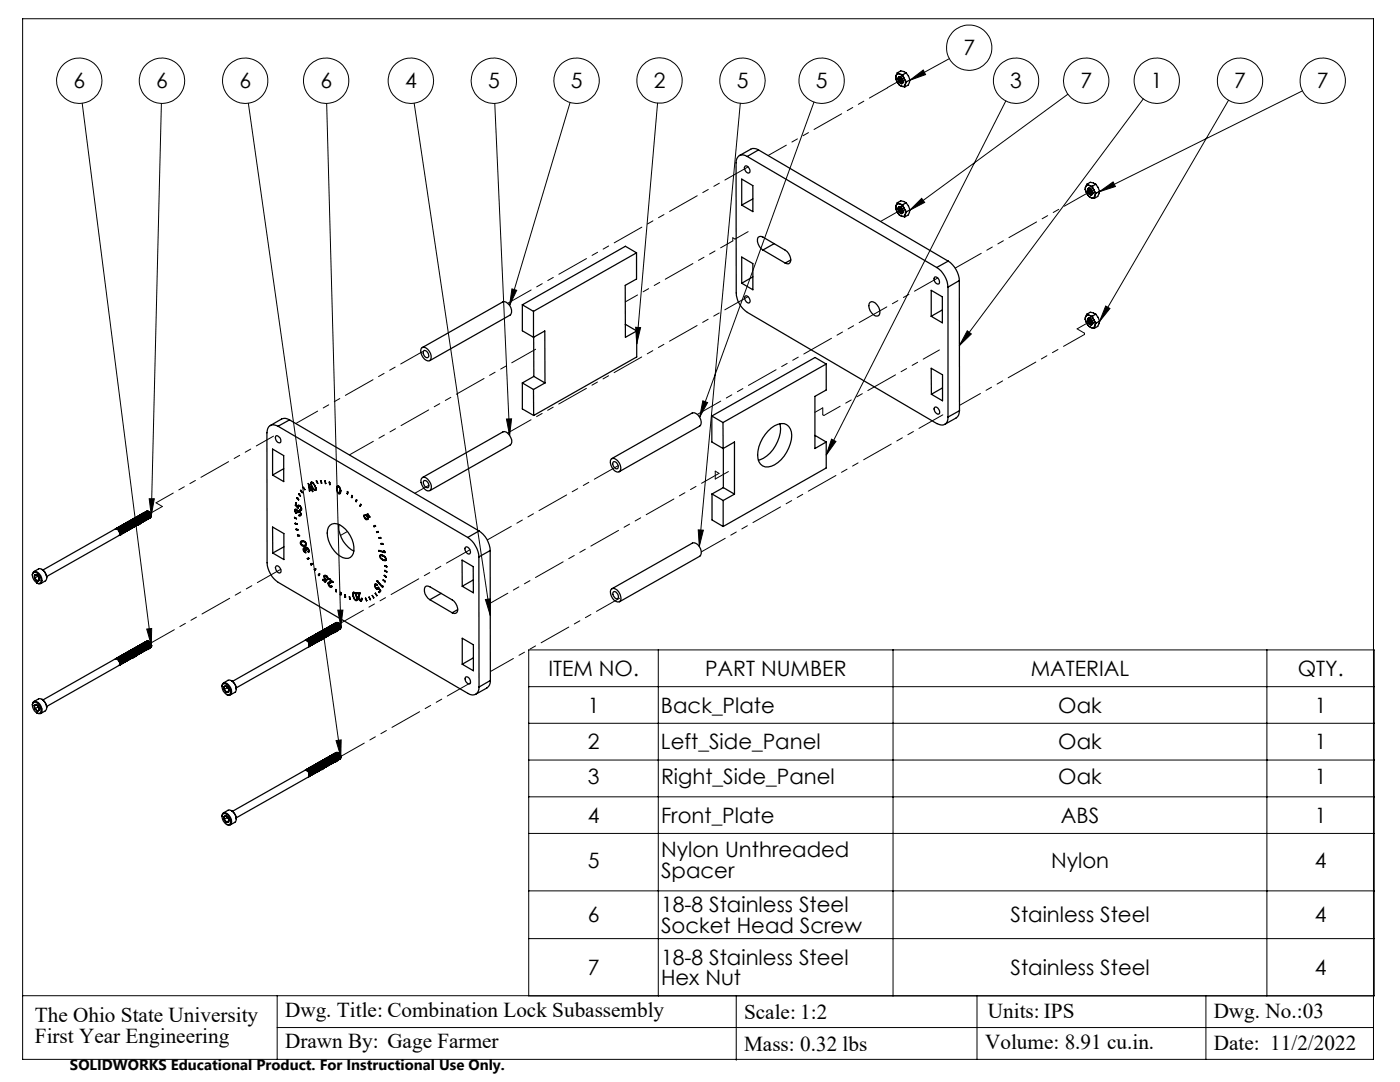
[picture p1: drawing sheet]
<svg xmlns="http://www.w3.org/2000/svg" width="279mm" height="216mm" viewBox="0 0 279 216" stroke-linecap="round" stroke-linejoin="round" font-family="sans-serif">
<g fill="none" stroke="#000" stroke-width=".25">
<path d="M178.8 15.1v.6l.2 .6M178.8 15.1a1.29 1.29 0 0 0 .2 1.2M179 16.3l.4 .6 .6 .3M179 16.3l.5 .7 .5 .2M179.1 14.5a1.35 1.35 0 0 1 1.7 0M179.1 14.5l-.3 .6M179.1 14.5l.4 .3M179.5 15.8l.2 .6 .3 .3M179.5 15.3a.9 .9 0 0 0 .5 1.4M179.5 15.7l.3 .7M179.5 15.8l.1 .3a.44 .44 0 0 0 .6 .3l.1-.2M179.5 14.8a.52 .52 0 0 0-.7 .3"/>
<path d="M179.5 14.8l.4 .2 .5 .7M179.5 14.8l.7 .1M179.6 16.5l-.2-.2a.61 .61 0 0 1 .1-1 .82 .82 0 0 1 .5 1.4M179.6 16.5l.4 .2M179.8 15.3a.68 .68 0 0 0 .5 1.1 .71 .71 0 0 1-.6-1h-.1l-.1 .4M179.8 15.4l-.2-.1a.62 .62 0 0 0-.4 .6 .62 .62 0 0 0 .4 .6M179.8 15.4l.1 .5 .4 .4-.5-.6v-.3M180 17.2l.6 .2M180.2 14.9l.2 .8M180.4 15.7l.5 .6M180.4 15.7l.3 .6v.6M180.7 16.9a.52 .52 0 0 1-.7 .3"/>
<path d="M180.7 16.9l-.1 .5M180.8 14.5l.8 1.4M180.8 14.5l-.6 .4M180.9 16.3l-.2 .6M181.6 15.9v.1a1.46 1.46 0 0 1-1 1.4M181.6 15.9l-.7 .4M148 35.7l2.2 1.3v5.2l-2.2-1.3zM148.7 33.1a.92 .92 0 0 1 .8 1.4 .92 .92 0 0 1-.8-1.4zM149.1 31.2a1.34 1.34 0 0 0-1.6-.2 1.34 1.34 0 0 0-.6 1.5v26a4.9 4.9 0 0 0 2.3 3.8l37.8 22.2a1.36 1.36 0 0 0 1.6 .2 1.36 1.36 0 0 0 .6-1.5M149.1 31.2l37.8 22.2M150.2 39.7l-2.2 1.2M151.4 29.9a1.57 1.57 0 0 0-1.6-.1l-2.2 1.2"/>
<path d="M151.4 29.9l-2.3 1.3M151.4 29.9l37.8 22.2M216.6 37.3v.4l.3 .9M216.6 37.3a1.29 1.29 0 0 0 .3 1.3M216.9 38.6l.5 .6 .4 .2M216.9 38.6l.4 .6 .5 .2M216.9 36.8a1.4 1.4 0 0 1 1.8 0M216.9 36.8l-.3 .5M216.9 36.8l.5 .2M217.3 37.5a.9 .9 0 0 0 .5 1.4M217.3 37.9l.3 .7M217.3 38.1v-.3l.3-.2a.78 .78 0 0 0 .4 1"/>
<path d="M217.3 38.1l.1 .4 .4 .4M217.3 38.1l.1 .2a.47 .47 0 0 0 .7 .3v-.1M217.4 37a.54 .54 0 0 0-.8 .3M217.4 37l.5 .3 .4 .6M217.4 37l.6 .1M217.4 38.7l-.2-.2a.56 .56 0 0 1 .1-1 .8 .8 0 0 1 .7 .6 .8 .8 0 0 1-.2 .8M217.4 38.7l.4 .2M217.6 37.5a.68 .68 0 0 0 .5 1.1M217.6 37.6h-.4l-.1 .3 .3 .8M217.7 37.6l.1 .7 .3 .2-.4-.5zM217.8 39.4l.6 .2M218 37.1l.3 .8"/>
<path d="M218.3 37.9l.5 .7M218.3 37.9l.2 .8v.4M218.5 39.1a.49 .49 0 0 1-.7 .3M218.5 39.1l-.1 .5M218.7 36.8l.4 .6 .3 .8M218.7 36.8l-.7 .3M218.8 38.6l-.3 .5M219.4 38.2a1.68 1.68 0 0 1-1 1.4M219.4 38.2l-.6 .4M127 50.4v5.3l-2.2 1.2v10.4l2.3-1.3M127 50.4l-20.5 11.7M127 50.4l-2.2-1.3-20.6 11.7"/>
<path d="M148 51.3l2.2 1.3v5.2l-2.2-1.3zM148.8 59.1a.92 .92 0 0 1 .7 1.3 .92 .92 0 0 1-.7-1.3zM150.2 55.2l-2.2 1.3M152.3 49.9a2.24 2.24 0 0 1-1-2.5l.6-.2 .4 .1 4.4 2.6a2.15 2.15 0 0 1 1 2.5l-.3 .2-.7-.1M152.3 49.9l4.4 2.6M154.5 48.6l-2.2 1.3M157.8 51.9l-1.1 .6M178.8 41v.6l.2 .7M178.8 41a1.3 1.3 0 0 0 .2 1.3M179 42.3l.4 .5 .6 .3M179 42.3l.5 .6 .5 .2M179.1 40.5a1.35 1.35 0 0 1 1.7 0"/>
<path d="M179.1 40.5l-.3 .5M179.1 40.5l.4 .2M179.5 41.8l.2 .6 .3 .2M179.5 41.2a.9 .9 0 0 0 .5 1.4M179.5 41.6l.3 .7M179.5 40.7a.52 .52 0 0 0-.7 .3M179.5 40.7l.4 .2 .5 .7M179.5 40.7l.7 .2M179.6 42.4l-.2-.2a.61 .61 0 0 1 .1-1 .82 .82 0 0 1 .7 .6 .82 .82 0 0 1-.2 .8M179.6 42.4l.4 .2M179.8 41.2a.68 .68 0 0 0 .5 1.1 .71 .71 0 0 1-.6-1h-.1l-.1 .5M179.8 41.3h-.2a.62 .62 0 0 0-.4 .5 .62 .62 0 0 0 .4 .6"/>
<path d="M179.8 41.3l.1 .6 .4 .3M179.8 41.3v.3l.5 .6-.1 .1a.47 .47 0 0 1-.7-.3v-.2M180 43.1l.6 .2M180.2 40.9l.2 .7M180.4 41.6l.5 .7M180.4 41.6l.3 .7v.5M180.7 42.8a.52 .52 0 0 1-.7 .3M180.7 42.8l-.1 .5M180.8 40.5l.8 1.4M180.8 40.5l-.6 .4M180.9 42.3l-.2 .5M181.6 41.9a1.46 1.46 0 0 1-1 1.4"/>
<path d="M181.6 41.9l-.7 .4M185.8 57.9l2.3 1.3v5.2l-2.3-1.3zM186.5 55.3a.92 .92 0 0 1 .9 1.4 .92 .92 0 0 1-.9-1.4zM186.9 53.4a5.1 5.1 0 0 1 2.3 3.9M189.2 57.3v25.9M189.2 52.1a5 5 0 0 1 2.3 3.9M189.2 52.1l-2.3 1.3M191.5 56l-2.3 1.3M191.5 56v26M84.1 69.5l.2-.2a1.75 1.75 0 0 1 1.4 2.7 1.78 1.78 0 0 1-1.7-2.1zM84.3 69.4l16-9.1a1.72 1.72 0 0 1 1.5 2.6l-16 9.1M84.5 70a.83 .83 0 0 1 .9 .4 .83 .83 0 0 1-.1 1 .97 .97 0 0 1-.8-1.4z"/>
<path d="M104.2 60.8l2.3 1.3M104.2 60.8v5.2l2.3 1.3M104.2 76.4v5.2l2.3 1.3M104.2 76.4l2.3 1.3M106.5 77.7v5.2M106.5 67.3l2.2-1.3 .1 10.4M106.5 62.1v5.2M106.5 67.3v7.8M106.5 75.1l2.3 1.3M106.5 75.1l-2.3 1.3M108.8 76.4l-2.3 1.3M124.8 64.7l2.3 1.3"/>
<path d="M127.1 66v5.2l-20.6 11.7M164.9 72.6l-2.2-1.3-20.6 11.7M164.9 72.6l-20.6 11.7M164.9 72.6v5.2l-2.3 1.3v10.4l2.3-1.3M173.6 60.3a1.07 1.07 0 0 1 1.4 .6 1.82 1.82 0 0 1 .4 2.1 1.74 1.74 0 0 1-2-2zM185.8 73.5l2.3 1.3v5.2l-2.2-1.3zM188.1 61.8l-2.3 1.3M188.1 77.4l-2.2 1.3M216.6 63.3v.4l.3 .8M216.6 63.3a1.3 1.3 0 0 0 .3 1.2M216.9 64.5l.5 .7 .4 .2M216.9 64.5l.4 .6 .5 .3"/>
<path d="M216.9 62.7a1.4 1.4 0 0 1 1.8 0M216.9 62.7l-.3 .6M216.9 62.7l.5 .2M217.3 63.5a.9 .9 0 0 0 .5 1.3M217.3 63.8l.3 .8M217.3 64v-.3l.3-.2a.78 .78 0 0 0 .4 1M217.3 64l.1 .3a.53 .53 0 0 0 .7 .2l-.3-.3-.1-.7v.4l.4 .5M217.3 64l.1 .4 .4 .4M217.4 62.9a.54 .54 0 0 0-.8 .4M217.4 62.9l.5 .4 .4 .5M217.4 62.9l.6 .2M217.4 64.6l-.2-.2a.56 .56 0 0 1 .1-.9 .8 .8 0 0 1 .7 .5 .8 .8 0 0 1-.2 .8"/>
<path d="M217.4 64.6l.4 .2M217.6 63.5a.68 .68 0 0 0 .5 1M217.6 63.6l-.4-.1-.1 .3 .3 .8M217.8 65.4l.6 .1M218 63.1l.3 .7M218.3 63.8l.5 .7M218.3 63.8l.2 .8v.5M218.5 65.1a.49 .49 0 0 1-.7 .3M218.5 65.1l-.1 .4M218.7 62.7l.4 .6 .3 .8M218.7 62.7l-.7 .4M218.8 64.5l-.3 .6"/>
<path d="M219.4 64.1v.1a1.68 1.68 0 0 1-1 1.3M219.4 64.1l-.6 .4M54.4 89.6l2.2 1.3v5.2l-2.2-1.3zM55.1 87a.92 .92 0 0 1 .8 1.3 .92 .92 0 0 1-.8-1.3zM55.5 85.1a1.37 1.37 0 0 0-1.6-.2 1.37 1.37 0 0 0-.6 1.5v25.9a5.2 5.2 0 0 0 2.2 3.9l37.9 22.2a1.35 1.35 0 0 0 1.5 .1 1.35 1.35 0 0 0 .7-1.4M55.5 85.1l37.8 22.1M56.6 93.5l-2.2 1.3M57.8 83.8a1.55 1.55 0 0 0-1.6-.2l-2.3 1.3M57.8 83.8l-2.3 1.3M57.8 83.8l37.8 22.1M59.3 99.3l.3 .5zM59.3 99.4h.1"/>
<path d="M59.3 99.4h-.1M59.6 98.5l.3 .5zM59.7 98.6h.1M59.7 98.6h-.1M60 97.9l.3 .4zM60.1 97.9h-.1M60.6 97.2l.2 .5zM61.7 96.7l.1 1.2M61.7 97l.4 .6M61.7 97l.1 .8M61.8 96.9l-.1 .1M62.1 97.6l-.3 .2"/>
<path d="M62.2 97.5h.1M62.2 97.5l-.7-1 .2 1.5 .5-.2M62.2 97.5l-.4 .3M62.2 97.5l-.1 .1M62.2 97.2l.5 .6 .3 .1M62.2 96.2l-.1 .4M62.2 96.3l.4 .1M62.2 96.3l.3 .2 .3 .4M62.2 96.3a1.32 1.32 0 0 0 .7 1.4M62.2 97.7l.2 .4-.2-.3M62.3 97.5v.1l-.1 .2M62.3 97.5h-.1"/>
<path d="M62.3 97.5h.1M62.3 97.1l-.1 .1M62.6 97.6l.4 .3M62.8 96.9l.2 .5M62.9 96.9l.2 .6-.1 .4M62.9 96.9l-.4-.5-.4-.2-.1 .4 .2 .6M62.9 96.9h-.1M63 97.4l.1 .1-.2 .2M63 97.4l-.1 .3M63.1 96l.3 .4zM63.4 96.4h.1M64 95.9l.2 .5z"/>
<path d="M64.9 96v.5M64.9 96h-.1l.1 .5M64.9 96v.1M65 96.4l-.1 .1M65.8 96.2l.1 .5h-.1M65.8 96.2h-.1l.1 .5M65.8 96.2v.1M65.9 96.6l-.1 .1M67.2 97.5v-.5h.4a1.15 1.15 0 0 1 .2 1.5h-.2M67.2 97.5l.1 .7 .3 .3M67.3 97.5v.3M67.3 97.5h-.1"/>
<path d="M67.3 97v.5M67.5 97.1h.2M67.5 97l-.1 .1M67.6 98.3l.1 .2M67.6 97.1l.2 .4 .1 .4M67.6 97.1h-.1a.8 .8 0 0 0 .3 1.3v-.2M67.7 97.1h.1M67.7 97.1h-.1M67.7 98.5h.2M67.7 98.5h-.1M67.9 97.9l-.1 .3M67.9 98.2l-.1 .2"/>
<path d="M67.9 97.7l.1 .2M67.9 98.2h-.1M68 97.9l-.1 .3M68 97.9h-.1M69.3 98.1l.1 .5zM69.4 98.5h.1M69.4 98.5h-.1M69.4 98.1v.4M70.2 98.8l.1 .2-.1 .3-.1-.1zM70.2 99.2h.1M70.2 99.2h-.1M70.3 98.9l-.1 .3"/>
<path d="M71.1 100h.1M71.1 100h-.1M71.1 99.7l.1 .1-.1 .3zM71.2 99.7l-.1 .3M84.1 95.5l.2-.2a1.78 1.78 0 0 1 1.8 2.1l-.3 .5a1.77 1.77 0 0 1-1.8-2.1zM84.3 95.3l16.1-9.1a1.78 1.78 0 0 1 1.7 2.1l-.3 .5-16 9.1M84.6 96a.85 .85 0 0 1 .9 .4 .85 .85 0 0 1-.1 .9 1.03 1.03 0 0 1-.8-1.3zM122 91.6a1.42 1.42 0 0 1 1.8 1.2 .88 .88 0 0 1-.6 1.4 2.12 2.12 0 0 1-1.2-2.6zM122.1 91.5l16-9.1a1.73 1.73 0 0 1 1.5 2.6l-16 9.1M122.4 92.1a.96 .96 0 0 1 .9 1.4 .91 .91 0 0 1-.9-1.4zM142.1 83l2.2 1.3M142.1 83v5.2l2.2 1.3"/>
<path d="M142.1 98.6v5.2l2.2 1.3M142.1 98.6l2.2 1.3M144.3 84.3v5.2M144.3 99.9v5.2M144.3 89.5l2.3-1.3v10.4M144.4 89.5v7.8M144.4 97.3l2.2 1.3M144.4 97.3l-2.3 1.3M146.6 98.6l-2.3 1.3M153.3 86a3.3 3.3 0 0 1 3.7-1.3 3.1 3.1 0 0 1 .7 3.8 6.3 6.3 0 0 1-4.4 4.7 2.01 2.01 0 0 1-2.1-2.4 7.4 7.4 0 0 1 2.1-4.8zM155.6 84.6a6.7 6.7 0 0 1-2.6 6.4l-.6 .4-1.1 .4M162.7 86.9l2.2 1.3"/>
<path d="M162.7 86.9h-.1M164.9 88.2v5.2l-20.6 11.7M186.5 81.4l.1-.2a.92 .92 0 0 1 .8 1.4h-.4l-.4-.4-.2-.6zM191.5 82a1.6 1.6 0 0 1-.7 1.4l-2.2 1.3M191.5 82l-2.3 1.2M6.5 114.8v-.1a.61 .61 0 0 1 .7-.7 1.74 1.74 0 0 1 .9 2.4l-.2 .1-.6-.2M6.5 114.4l.2-.2a1.53 1.53 0 0 1 1.4 2l-.2 .2a1.26 1.26 0 0 1-1.4-1.2zM6.8 114.1l.9-.6a1.68 1.68 0 0 1 1.5 2.3l-1.1 .7M6.9 114.8v.6M6.9 115.4l.4 .5M7.3 114.7l-.4 .1M7.3 114.7l.5 .6"/>
<path d="M7.7 115.1l-.2-.1-.6 .4M7.8 115.9h-.5M7.8 115.3v.6M7.8 115.6l-.5 .3M8.4 113.6h.1M8.4 113.6a2.03 2.03 0 0 1 .9 1.7M23.2 105.4l-.1 .1a.88 .88 0 0 1 .9 1.2l-.2 .1M23.2 105.5a.84 .84 0 0 1 .8 1.2M23.3 105.4a.84 .84 0 0 1 .8 .3 .84 .84 0 0 1 .1 .9 .86 .86 0 0 0-.9-1.2zM23.4 105.6h-.4l-14.4 8.1M23.4 105.6l.2 .2a.77 .77 0 0 1 .2 1M23.4 105.6l.4 .4"/>
<path d="M23.4 105.6l.4 .1 .3 .4M23.7 105.2a.86 .86 0 0 1 .8 1.2 .86 .86 0 0 0-.8-1.2zM23.7 106l.2 .5-.1 .3M23.7 106a.62 .62 0 0 1 0 .9l-14.4 8.1M23.7 106l.2 .5M23.8 106.8h.1M23.8 105.1a.88 .88 0 0 1 .9 1.2 .88 .88 0 0 0-.9-1.2zM23.8 106l.1 .2M23.9 106.5h.1M24 106.7h.1M24 105a.85 .85 0 0 1 .9 1.2 .85 .85 0 0 0-.9-1.2zM24.1 105h-.1"/>
<path d="M24.2 106.6h.1M24.2 104.9a.85 .85 0 0 1 .8 1.2 .84 .84 0 0 0-.8-1.2M24.3 106.5a.86 .86 0 0 0-.8-1.2 .91 .91 0 0 1 .8 1.2h-.1M24.3 106.5h.1M24.4 104.7a.88 .88 0 0 1 .9 1.3 .9 .9 0 0 0-.9-1.2zM24.5 106.4h.1M24.6 104.7h.1M24.6 104.7a.82 .82 0 0 1 .8 .3 .82 .82 0 0 1 0 .9 .86 .86 0 0 0-.8-1.2zM24.8 104.6h.1M24.8 104.6a.88 .88 0 0 1 .8 1.2M24.8 104.6a.85 .85 0 0 1 .8 1.2M24.9 104.5h.1"/>
<path d="M24.9 104.5a.85 .85 0 0 1 .9 1.2 .88 .88 0 0 0-.9-1.2zM25.1 104.4h.1M25.1 104.4a.85 .85 0 0 1 .8 1.2 .88 .88 0 0 0-.8-1.2zM25.2 106h.1M25.3 104.2h.1M25.3 104.2a.85 .85 0 0 1 .8 1.3 .88 .88 0 0 0-.8-1.3zM25.5 104.1a.88 .88 0 0 1 .8 1.3 .88 .88 0 0 0-.8-1.2zM25.6 105.8h.1M25.7 104a.85 .85 0 0 1 .8 1.3 .82 .82 0 0 0-.1-.9 .82 .82 0 0 0-.8-.3zM25.8 104a.82 .82 0 0 1 .8 .3 .82 .82 0 0 1 0 .9 .86 .86 0 0 0-.8-1.2zM25.9 103.9l-.1 .1M26 103.9a.84 .84 0 0 1 .8 .3 .84 .84 0 0 1 0 .9 .9 .9 0 0 0-.8-1.2z"/>
<path d="M26.2 103.8a.88 .88 0 0 1 .8 1.2 .91 .91 0 0 0-.8-1.2zM26.2 103.8h.1M26.3 105.4h.1M26.4 103.6a.88 .88 0 0 1 .8 1.3 .91 .91 0 0 0-.8-1.3zM26.5 103.5a.91 .91 0 0 1 .9 1.3M26.5 103.5h.1M26.6 103.5a.88 .88 0 0 1 .8 1.3M26.7 103.5a.88 .88 0 0 1 .9 1.2M26.7 103.4a.85 .85 0 0 1 .8 .4 .85 .85 0 0 1 .1 .9M26.8 105.1h.1M26.9 103.4a.85 .85 0 0 1 .8 1.2 .85 .85 0 0 0-.8-1.2zM27.1 103.2a.88 .88 0 0 1 .8 1.3 .86 .86 0 0 0-.8-1.2z"/>
<path d="M27.2 103.2a.85 .85 0 0 1 .9 1.2 .86 .86 0 0 0-.9-1.2zM27.4 104.8h.1M27.4 103a.86 .86 0 0 1 .9 1.3 .88 .88 0 0 0-.9-1.3zM27.6 104.7h.1M27.6 102.9h.1M27.6 102.9a.85 .85 0 0 1 .8 1.3 .88 .88 0 0 0-.8-1.3zM27.7 104.6h.1M27.8 102.8h.1M27.8 102.8a.85 .85 0 0 1 .8 1.3 .88 .88 0 0 0-.8-1.3zM27.9 104.5h.1M28 102.7h.1M28 102.7a.85 .85 0 0 1 .8 1.3 .88 .88 0 0 0-.8-1.3z"/>
<path d="M28.2 102.6a.88 .88 0 0 1 .8 1.3 .88 .88 0 0 0-.8-1.2zM28.3 102.6a.82 .82 0 0 1 .8 .3 .82 .82 0 0 1 0 .9 .84 .84 0 0 0-.8-1.2zM28.3 102.5v.1M28.5 102.4a.84 .84 0 0 1 .8 1.3M28.5 102.4a.88 .88 0 0 1 .9 1.3M28.5 102.4h.1M28.7 102.3h.1M28.7 102.3a.84 .84 0 0 1 .8 1.3M28.7 102.3a.84 .84 0 0 1 .8 .4 .84 .84 0 0 1 0 .9M28.9 102.2a.84 .84 0 0 1 .8 .4 .84 .84 0 0 1 0 .9 .88 .88 0 0 0-.8-1.3zM29 103.9h.1M29 102.1a.85 .85 0 0 1 .8 1.3 .84 .84 0 0 0 0-.9 .84 .84 0 0 0-.8-.4z"/>
<path d="M29.2 102a.88 .88 0 0 1 .9 1.2l-.1 .1a.84 .84 0 0 0 0-.9 .84 .84 0 0 0-.8-.4zM29.3 103.7h.1M29.5 102a.94 .94 0 0 1 .7 .8l-.1-.4-.4-.3M30 103.3h-.1M30.1 103.1h-.1M54.4 105.2l2.3 1.3v5.2l-2.3-1.4zM55.1 112.9a.92 .92 0 0 1 .8 1.4 .92 .92 0 0 1-.8-1.4zM56.7 109.1l-2.3 1.2M58.8 103.2l.4 .3zM58.8 101.8l.1-.2h.3l.2 .4M58.9 101.8v.2M58.9 101.8h-.1"/>
<path d="M58.9 103.3l-.1 .1M58.9 103.3l.3 .2M58.9 103.3h.1M58.9 104.4l.4 .2-.4-.1zM58.9 100.9l.6 .5v-.4h.3M58.9 101.6v.2M59 101.8l.2-.1-.1 .1M59 100.8l-.1 .1M59 100.8h.1M59 104.5h-.1M59 104.5l.3 .1M59 104.4v.1"/>
<path d="M59.1 100.8l.3 .4M59.1 100.8l.1-.4-.2-.1-.1 .6M59.1 101.8l-.2 .1 .2 .5-.3-.6M59.1 101.8l.2 .4M59.1 100.4l-.1 .4M59.2 105.6v.1M59.2 105.7h-.1M59.2 105.7h.3M59.4 101v-.1a.66 .66 0 0 1 .7 .3 .66 .66 0 0 1-.1 .7l-.2-.1M59.4 101v.2M59.4 102v-.1a.64 .64 0 0 1 .5 1h-.2M59.4 106.8l.4 .1h-.4z"/>
<path d="M59.4 101.2l.1 .1M59.4 102v.2M59.4 102.2h.1M59.4 102.2h-.1M59.5 100.9l-.1 .3M59.5 105.7v.1l-.4-.1M59.5 105.7l-.4-.1v.1M59.5 100.9l-.1 .1M59.5 102h-.1M59.5 102.1h.3h-.1M59.5 106.9h-.1M59.5 106.9h.3"/>
<path d="M59.5 106.8v.1M59.5 101h.4M59.5 100.8v.1M59.7 102.1h-.2l-.1 .2-.1-.1M59.7 102.1l.3 .5M59.8 102.8l.2 .1M59.8 102.8h.1M59.8 102.8l-.1 .1M59.8 101l.3 .6M59.9 102.8h-.2v.1M59.9 101.8h.3M59.9 101.7v.1"/>
<path d="M59.9 101l.1 .1M59.9 101h-.1M59.9 101.8h-.1M60 108.5l-.1-.3a.65 .65 0 0 1 .9-.1 .65 .65 0 0 1 .3 .8l-.4 .1M60 108.5a.73 .73 0 0 0 .7 .5M60 102.6l-.1 .2M60 102.4v.2M60 102.6h.1M60.1 101.6l-.3 .2M60.1 108v.4M60.1 108.4l-.1 .1M60.1 101.4l.1 .1"/>
<path d="M60.2 101.5l-.2 .2M60.2 101.5l-.1 .1M60.2 108.7l.6 .2-.1 .1M60.4 108.1l-.3 .1v.3M60.4 108.1h.3M60.5 108l.3 .1M60.5 108l-.4 .1M60.5 108l-.1 .1M60.6 109.9h.1M60.7 109.5l-.1 .4 .4 .4-.4-.4M60.7 109.5l.3 .4M60.7 108.1l.3 .3"/>
<path d="M60.7 109.3l-.1 .4M60.7 110l.3 .2M60.7 109.5h.1M60.8 109.5l.2 .4M60.8 109.5l-.2 .1M60.8 108.1h.1M60.8 108.1h-.1M60.8 109.5h-.1M60.9 109.5l-.4-.1 .1 .5M60.9 109.3l.1-.1a.69 .69 0 0 1 .6 1l-.1-.1M60.9 109.3v.2M61 108.4v.4a.59 .59 0 0 1-.9-.3"/>
<path d="M61 109.3l-.1 .2M61 109.3h-.1M61.1 108.4h-.1M61.1 109.2l-.1 .1M61.1 109.3l-.1 .6M61.1 109.3l.4 .4M61.1 108.5l-.2 .3M61.1 109.3l.4 .1M61.2 109.3l-.1 .1M61.3 111.4l.3-.1 .1 .1-.3 .2zM61.4 111.4l.1 .1M61.5 109.7l.1 .2"/>
<path d="M61.6 109.9l-.1 .2M61.6 110v.2M61.6 110l-.1 .1M61.6 109.6l-.1 .1M61.6 109.7l.1 .2M61.7 109.9l-.1 .1M61.7 109.9h-.1M62.1 112.5l-.1 .1M62.1 112.5l.1 .2M62.3 112.4v.1l-.2 .2-.1-.1M62.3 112.4l-.3 .2M62.3 112.4l-.2 .1"/>
<path d="M62.7 113.7l.3-.2v.1l-.2 .2zM62.8 113.6l-.1 .1M62.8 113.6l.1 .1M63 113.5l-.2 .1M63.6 114.7l.1 .1M63.6 114.7h-.1M63.7 114.4l-.1 .5-.1-.2M63.7 114.4l-.2 .3M63.7 114.5l-.1 .2M64.4 115.7l.1-.1 .4 .4M64.5 115.6h.1M64.5 115.6l.5 .5"/>
<path d="M64.5 115.6l-.1 .1M64.7 114.9a.58 .58 0 0 1 .6 .1 .58 .58 0 0 1 .2 .6l-.2-.1M64.7 114.9v.4l.2 .4M64.8 114.9v.4M64.8 114.9h-.1M64.8 114.8v.1M64.9 115.7h.2M64.9 116h.1M65 115.6l.2 .2-.3 .4-.5-.5M65 115.6l.1 .1M65 114.9l.2 .2M65 114.9l-.1 .1"/>
<path d="M65 115.6l-.1 .1M65.1 115.7l-.2 .3M65.2 115.1l-.3-.2-.1 .2 .2 .5M65.2 115.1l.1 .4M65.4 115.3v.2M65.4 115.5h.1M65.4 115.5h-.1M65.5 116.3l.3 .8M65.6 116.3v.4M65.6 116.3h-.1M65.7 115.6v-.1l.8 .7-.6 .1M65.7 115.6l.5 .5"/>
<path d="M65.7 116.2l-.1 .1M65.8 117.1h.5M65.8 115.5h.1M65.8 115.5l.4 .6M65.8 115.5l-.1 .1M65.9 104.8a1.85 1.85 0 0 1 2.5 .3 5.5 5.5 0 0 1 2.1 5.3 1.59 1.59 0 0 1-2.7 .5 5.8 5.8 0 0 1-2.4-5.2zM65.9 116.3a.35 .35 0 0 0-.3 .4 .35 .35 0 0 0 .5 .2l.2 .1-.1 .1h-.4M66 116.2l-.3 .1M66 116.2l-.1 .1M66.1 116.9l-.1 .1M66.2 116.1l-.5 .1-.2 .1M66.5 116.1l-.5 .1"/>
<path d="M67.1 117.6v.5zM67.1 118h-.1M67.1 118h.1M67.1 117.7v.3M67.6 104.6a5.8 5.8 0 0 0 3 5.4M68 118.3v.3M68 118.3l-.1 .3M68 118.3l.1 .4-.2-.1M68 118.6h-.1M68.8 118.7l.2 .5-.2-.1zM68.9 119.1h.1M68.9 118.9v.2"/>
<path d="M68.9 119.1h-.1M69.7 119.1l.2 .5zM69.8 119.5h.1M69.8 119.3v.2M70.4 119v-.6l.2-.2 .4 .3 .2 .6 .1 .5-.3 .2M70.4 119l.3 .5 .3 .3M70.6 118.2l-.2 .8M70.7 118.3l-.2 .3 .1 .4 .4 .7 .2-.2-.1-.4M70.7 118.3l.3 .3 .1 .5M70.8 118.3l.1 .1M70.8 118.3l-.2 .1M70.8 118.3h-.1"/>
<path d="M70.9 119.6l.3 .2M71.1 119.1l.1-.1 .1 .3M71.2 119.8h.1M71.2 119.8h-.2M71.2 118.5l-.1-.2h.8l-.2 .7a.48 .48 0 0 0-.1 .5 .48 .48 0 0 0 .5 .2l.1-.3v.4l-.2 .1M71.2 118.5h.5M71.3 118.4l-.1 .1M71.3 118.4h.5M71.3 118.3v.1M71.3 119.5l-.2 .2M71.5 119.5l.5 .4M71.6 118.9l-.1 .6"/>
<path d="M71.6 118.8l-.1 .7M71.6 118.8v.1M71.7 118.5l-.1 .4M71.8 119.7l.2 .2M71.8 118.4l-.1 .1M71.8 118.4l-.2 .4M71.9 100.9h.1M71.9 100.9h-.1M72 100.6l.1 .1-.2 .3zM72 100.6l-.1 .3M72.2 119.7l-.2 .1M72.2 119.3l-.1 .4"/>
<path d="M72.7 102.8v.4M72.8 103.3l.3 .2h.2M72.8 103.3l-.1-.5-.1 .2 .2 .4M72.8 103.3l.3 .3h.3M72.8 103.3v.1M72.9 119.4l.3 .4zM73.1 102.7l.1 .1M73.2 102.8l.1 .2M73.2 103l.1 .5M73.2 119.8l-.1 .1M73.3 103l.1 .6a.4 .4 0 0 1-.6-.2M73.3 103h-.1"/>
<path d="M73.3 103.5h-.1M73.3 103.5h.1M73.4 102.7l.4 .5-.4-.6-.4 .1 .2 .3M73.4 103.2l-.1 .3M73.4 102.7l-.2 .1M73.4 102.7h.1l-.3 .1M73.6 119.2l.3 .4zM74.3 118.8l.3 .5zM74.6 105l.3-.2 .1 .2-.4 .1zM74.7 105h.2M74.8 116.6l.3-.1 .2 .2M74.8 116.6v.3l.2 .5"/>
<path d="M74.8 116.6h.1v.4M74.9 118.4l.3 .5zM74.9 118.4h.1M75 117.4a.36 .36 0 0 0 .5 .1l.1-.1M75 117.4l.5 .2M75 116.7h.3M75.1 106.1l.4-.1v.2l-.3 .1zM75.2 116l.1-.1 1 1.1M75.2 116l1.1 1.2 .1-.1-.1-.2v.1M75.2 106.1l.1 .1M75.3 116.7l-.1 .1-.1-.1a.38 .38 0 0 0-.2 .5 .38 .38 0 0 0 .5 .2M75.3 106.2l-.1 .1"/>
<path d="M75.3 116h.1M75.3 116l1.1 1.1M75.3 116h-.1M75.4 117.4l.1-.2 .5 .7-.3 .4-.1-.2M75.5 117.4h-.1M75.5 106.2h-.2M75.6 117.4l.2 .4M75.6 117.2l-.1 .2M75.6 110v-.2l1.1 .3M75.6 110l1.2 .3-.2-.4 .1 .2M75.6 107.3l.4-.1v.2zM75.6 117.4h.1"/>
<path d="M75.7 109.9h.1M75.7 118.1l.1 .1M75.7 118.1h-.1M75.7 107.3v.1M75.7 109.9l1.1 .3M75.7 109.9l-.1 .1M75.8 111.1l.1 .2 .6 .5M75.8 111.1v-.3a.93 .93 0 0 1 1.2 1h-.5M75.8 117.8l-.2 .3M75.8 117.8h.1l-.2 .3M76 110.7l-.2 .4M76 108.4h.4v.2z"/>
<path d="M76.1 110.8l.4 .1M76.1 110.8l-.1 .1M76.1 108.4l.1 .1M76.2 111.5l.6 .3 .1-.3M76.2 108.5h.2M76.2 108.5h-.1M76.2 111.5l.4 .3M76.4 110.9l-.3-.1-.2 .2 .3 .5M76.4 110.9l.3 .2 .2 .4M76.4 116.9l-.1 .1M76.5 110.9l.3 .2M76.5 115.7l.4 .3-.1 .1z"/>
<path d="M76.5 110.9h-.1M76.6 115.7l-.1 .1M76.6 111.8h.4M76.6 111.8h-.1M76.7 114.9l.4 .2M76.7 114.9l.3 .3 .1-.1M76.8 110l-.1 .1M76.8 114.8l-.1 .1M76.8 112.9l.4 .1v.2zM76.8 113.8l.4 .4zM76.8 115.9l.1 .1M76.9 113.9h-.1"/>
<path d="M76.9 112.9h.1M76.9 112.9l.3 .2M76.9 112.9l-.1 .1M76.9 114.9l.2 .2M76.9 111.5l.1-.1-.1 .3M76.9 113.9l.3 .2M85.8 119.7a2.12 2.12 0 0 1-1-2.5l.3-.3 .7 .2 4.4 2.6a2.15 2.15 0 0 1 1 2.5l-.6 .2-.4-.1M85.8 119.7l4.4 2.6M88.1 118.4l-2.3 1.3M92.2 111.8l2.2 1.3 .1 5.2-2.2-1.3zM93 109.1a.92 .92 0 0 1 .7 1.4 .92 .92 0 0 1-.7-1.4zM93.3 107.2a5.2 5.2 0 0 1 2.3 3.9"/>
<path d="M94.5 115.7l-2.2 1.3M95.6 111.1v26M95.6 105.9a4.9 4.9 0 0 1 2.2 4M95.6 105.9l-2.3 1.3M97.8 109.9l-2.2 1.2M97.8 109.9l.1 25.9M121.9 117.7a.96 .96 0 0 1 1.6 .4 1.51 1.51 0 0 1 .1 2 1.87 1.87 0 0 1-1.7-2.4zM122.1 117.5l16.1-9.1a1.72 1.72 0 0 1 1.5 2.6l-16.1 9.1M122.4 118.1l.2-.1a.9 .9 0 0 1 .6 1.5 1.06 1.06 0 0 1-.8-1.4zM6.8 140l.9-.5a1.59 1.59 0 0 1 1.3 2.4l-.9 .5M8.4 139.5a2.09 2.09 0 0 1 .9 1.8M23.1 131.4a.79 .79 0 0 1 .8 .4 .79 .79 0 0 1 0 .9h-.1"/>
<path d="M23.2 131.4a.83 .83 0 0 1 .8 1.2M23.2 131.4h-.1M23.4 131.3h-.1M23.4 131.3a.84 .84 0 0 1 .8 1.2 .9 .9 0 0 0-.8-1.2zM23.5 131.6l.3 .2M23.5 131.2h.1M23.5 131.2a.84 .84 0 0 1 .8 1.2M23.6 131.8l.2 .2a.52 .52 0 0 1 0 .8M23.6 131.8l.2 .2a.56 .56 0 0 1-.1 .8l-14.4 8.2M23.6 131.8l.3 .6M23.7 131.1h.1M23.7 131.1a.84 .84 0 0 1 .8 1.2 .9 .9 0 0 0-.8-1.2z"/>
<path d="M23.8 131.8l.1 .4M23.8 131.8l.1 .3M23.8 132.8h.1M23.8 132.7a.83 .83 0 0 0-.8-1.2l-14.4 8.2M23.9 131h.1M23.9 131a.86 .86 0 0 1 .8 1.2M23.9 131a.85 .85 0 0 1 .8 1.3M23.9 132.4h.1M24 132.6h.1M24.1 130.9h.1M24.1 130.9a.83 .83 0 0 1 .8 1.2M24.1 130.9a.85 .85 0 0 1 .8 1.3"/>
<path d="M24.2 132.5h.1M24.2 130.8h.1M24.2 130.8a.84 .84 0 0 1 .8 1.2h.1M24.3 130.8a.86 .86 0 0 1 .8 1.2M24.3 132.4h.1M24.4 130.7a.84 .84 0 0 1 .8 1.2M24.4 130.7a.83 .83 0 0 1 .9 1.2M24.6 132.3l-.1 .1M24.6 130.6a.84 .84 0 0 1 .8 1.2 .83 .83 0 0 0-.8-1.2M24.8 130.5a.84 .84 0 0 1 .8 1.2M24.8 130.5h.1M24.9 130.4a.82 .82 0 0 1 .8 .3 .82 .82 0 0 1 .1 .9 .83 .83 0 0 0-.9-1.2z"/>
<path d="M25.1 130.3a.84 .84 0 0 1 .9 1.2 .9 .9 0 0 0-.9-1.2zM25.2 131.9h.1M25.3 130.2a.83 .83 0 0 1 .8 1.2M25.3 130.2a.86 .86 0 0 1 .8 1.2M25.5 130.1a.84 .84 0 0 1 .8 1.2M25.5 130.1h.1M25.6 131.7h.1M25.6 130a.84 .84 0 0 1 .9 1.2M25.6 130a.87 .87 0 0 1 .9 1.2M25.8 129.9a.84 .84 0 0 1 .8 1.2M25.9 129.9a.83 .83 0 0 1 .8 1.2M25.9 129.9h-.1"/>
<path d="M26 131.5l-.1 .1M26 129.8a.88 .88 0 0 1 .8 1.2 .87 .87 0 0 0-.8-1.2zM26.2 129.7a.84 .84 0 0 1 .8 1.2M26.2 129.7h.1M26.3 131.3h.1M26.4 129.6h.1M26.4 129.6a.86 .86 0 0 1 .8 1.2M26.4 129.6a.84 .84 0 0 1 .8 1.2M26.5 131.2h.1M26.5 129.5h.1M26.6 129.5a.86 .86 0 0 1 .8 1.2M26.6 129.5a.84 .84 0 0 1 .8 1.2"/>
<path d="M26.7 131.1h.1M26.7 129.4a.84 .84 0 0 1 .9 1.2M26.7 129.4a.83 .83 0 0 1 .9 1.2M26.8 131h.1M26.9 129.3h.1M26.9 129.3a.84 .84 0 0 1 .8 1.2M26.9 129.3a.86 .86 0 0 1 .8 1.2M27 130.9h.1M27.1 129.2a.84 .84 0 0 1 .8 1.2M27.1 129.2a.85 .85 0 0 1 .8 1.2M27.1 129.2h.1M27.2 130.8h.1"/>
<path d="M27.3 129v.1M27.3 129v.1a.83 .83 0 0 1 .8 1.2 .9 .9 0 0 0-.8-1.3zM27.4 130.7h.1M27.4 128.9v.1a.84 .84 0 0 1 .9 1.2 .83 .83 0 0 0-.8-1.2M27.6 130.6h.1M27.6 128.9h.1M27.7 128.8l-.1 .1a.83 .83 0 0 1 .8 1.2 .9 .9 0 0 0-.7-1.3zM27.7 130.5h.1M27.8 128.8h.1M27.8 128.8a.86 .86 0 0 1 .8 1.2 .83 .83 0 0 0-.8-1.2M28 128.7h.1M28 128.7a.83 .83 0 0 1 .8 1.2"/>
<path d="M28 128.7a.85 .85 0 0 1 .8 1.2M28.3 128.5a.84 .84 0 0 1 .8 1.2h.1M28.3 128.4h.1M28.4 128.4a.86 .86 0 0 1 .8 1.3M28.5 128.3v.1a.84 .84 0 0 1 .8 1.2M28.5 128.4a.83 .83 0 0 1 .9 1.2M28.7 128.2v.1a.84 .84 0 0 1 .8 1.2M28.7 128.3a.84 .84 0 0 1 .8 1.2M28.9 128.1v.1a.84 .84 0 0 1 .8 1.2M28.9 128.2a.84 .84 0 0 1 .8 1.2M29 129.8h.1M29 129.8a.81 .81 0 0 0 0-.9 .81 .81 0 0 0-.8-.3 .84 .84 0 0 1 .8 1.2"/>
<path d="M29.2 128a.92 .92 0 0 1 .9 1.2M29.2 128h.5l.5 .7M29.4 129.6h.1M29.5 129.5h.1M29.5 127.9l.5 .3 .2 .6M29.7 129.4h.1M29.7 128l.3 .2 .2 .6-.3-.6M29.8 129.3a.83 .83 0 0 0-.8-1.2 .86 .86 0 0 1 .9 1.2M30.1 129.2h-.1M30.1 128.9v.1M30.2 128.7l-.1 .5M30.2 128.7v.2"/>
<path d="M30.2 128.9h.1M44.3 137a.63 .63 0 0 1 .7-.8 2 2 0 0 1 1.2 2.2 .58 .58 0 0 1-1 .1M44.6 136.5a1.43 1.43 0 0 1 1.2 2.1 1.43 1.43 0 0 1-1.2-2.1zM44.6 136.3l.9-.6a1.6 1.6 0 0 1 1.4 2.4l-1 .6M44.7 137v.6M44.7 137.6l.5 .5M45.2 136.9l-.5 .1M45.2 136.9l.4 .6M45.5 137.3l-.1-.1-.7 .4M45.6 138.1h-.4M45.6 137.5v.6M45.6 137.9l-.4 .2"/>
<path d="M46.2 135.8v.1a1.96 1.96 0 0 1 1 1.6M61 127.7a.84 .84 0 0 1 .8 1.2l-.1 .1M61 127.7a.85 .85 0 0 1 .8 1.2M61 127.7h.1M61.2 127.6h.1M61.2 127.6a.84 .84 0 0 1 .8 1.2M61.2 127.6a.84 .84 0 0 1 .8 .4 .84 .84 0 0 1 0 .9M61.2 127.8l.5 .6 .1 .5-.2 .1a.63 .63 0 0 0 0-.8M61.2 127.8h-.3l-14.5 8.2M61.2 127.8l.5 .5M61.2 127.8l.5 .1 .2 .4M61.3 127.5h.1"/>
<path d="M61.3 127.5a.84 .84 0 0 1 .9 .4 .84 .84 0 0 1 0 .9 .88 .88 0 0 0-.9-1.3zM61.5 127.4h.1M61.5 127.4a.85 .85 0 0 1 .8 1.3 .88 .88 0 0 0-.8-1.3zM61.6 128.2l.1 .5-.1 .4-14.5 8.2M61.6 128.2l.1 .6M61.7 128.3v.1zM61.7 127.3h.1M61.7 127.3a.84 .84 0 0 1 .8 .4 .84 .84 0 0 1 0 .9 .88 .88 0 0 0-.8-1.3zM61.8 128.9h.1M61.9 127.2h.1M61.9 127.2a.85 .85 0 0 1 .8 1.2 .84 .84 0 0 0-.8-1.2M62.1 127.1a.85 .85 0 0 1 .8 1.2 .84 .84 0 0 0-.8-1.2z"/>
<path d="M62.3 127a.88 .88 0 0 1 .8 1.2 .9 .9 0 0 0-.9-1.2zM62.4 126.9a.82 .82 0 0 1 .8 .4 .82 .82 0 0 1 0 .8 .86 .86 0 0 0-.8-1.2zM62.6 126.8a.86 .86 0 0 1 .8 1.3 .91 .91 0 0 0-.8-1.3zM62.8 126.7a.88 .88 0 0 1 .8 1.3 .91 .91 0 0 0-.8-1.3zM62.9 126.6a.84 .84 0 0 1 .8 .3 .84 .84 0 0 1 .1 .9 .86 .86 0 0 0-.9-1.2zM63 128.2h.1M63.1 126.5a.85 .85 0 0 1 .8 .3 .85 .85 0 0 1 .1 .9 .88 .88 0 0 0-.9-1.2zM63.3 126.4a.88 .88 0 0 1 .8 1.2 .85 .85 0 0 0-.8-1.2zM63.5 126.3a.88 .88 0 0 1 .8 1.2 .85 .85 0 0 0-.8-1.2zM63.7 126.2a.88 .88 0 0 1 .8 1.2 .86 .86 0 0 0-.9-1.2zM63.8 127.8h.1M63.8 126.1a.85 .85 0 0 1 .9 1.2 .86 .86 0 0 0-.9-1.2z"/>
<path d="M64 127.7h.1M64 126a.88 .88 0 0 1 .8 1.2M64 126h.1M64 126a.88 .88 0 0 1 .9 1.2M64.1 127.6h.1M64.2 125.9h.1M64.2 125.9a.85 .85 0 0 1 .8 1.2 .88 .88 0 0 0-.8-1.2zM64.3 127.5h.1M64.4 125.8h.1M64.4 125.8a.88 .88 0 0 1 .8 1.2M64.5 127.4h.1M64.6 125.7h.1"/>
<path d="M64.6 125.7a.82 .82 0 0 1 .8 .4 .82 .82 0 0 1 0 .8 .84 .84 0 0 0-.8-1.2zM64.9 127.2h-.1M64.9 125.4a.85 .85 0 0 1 .8 1.3 .86 .86 0 0 0-.8-1.2zM65.1 125.4h.1M65.1 125.4a.82 .82 0 0 1 .8 .3 .82 .82 0 0 1 0 .9 .86 .86 0 0 0-.8-1.2zM65.2 127h.1M65.3 125.3h.1M65.3 125.3a.88 .88 0 0 1 .8 1.2 .84 .84 0 0 0-.8-1.2M65.4 125.2a.85 .85 0 0 1 .9 1.2 .84 .84 0 0 0-.1-.9 .84 .84 0 0 0-.8-.3zM65.4 125.2h.1M65.5 126.8h.1M65.6 126.8a.85 .85 0 0 0-.9-1.2 .84 .84 0 0 1 .8 1.2l-.1 .1"/>
<path d="M65.6 125.1a.85 .85 0 0 1 .8 1.2 .84 .84 0 0 0 0-.9 .84 .84 0 0 0-.8-.3zM65.8 125a.91 .91 0 0 1 .8 1.2M65.8 125h.1M65.8 125a.88 .88 0 0 1 .8 1.2M66 124.9a.82 .82 0 0 1 .8 .3 .82 .82 0 0 1 0 .9 .88 .88 0 0 0-.8-1.2zM66.1 124.8a.84 .84 0 0 1 .8 .3 .84 .84 0 0 1 .1 .9 .88 .88 0 0 0-.9-1.2zM66.3 124.7a.84 .84 0 0 1 .8 .3 .84 .84 0 0 1 .1 .9 .86 .86 0 0 0-.9-1.2zM66.5 124.6a.84 .84 0 0 1 .8 .3 .84 .84 0 0 1 0 .9 .86 .86 0 0 0-.8-1.2zM66.6 126.2h.1M66.7 124.5a.86 .86 0 0 1 .8 1.2 .88 .88 0 0 0-.8-1.2zM66.8 126.1h.1M66.9 124.4a.88 .88 0 0 1 .8 1.2 .88 .88 0 0 0-.8-1.2z"/>
<path d="M67 126h.1M67 124.2a.83 .83 0 0 1 .9 .4 .83 .83 0 0 1 0 .9 .88 .88 0 0 0-.9-1.3zM67.2 125.9h.1M67.3 124.2l.5 .3 .2 .6v-.3l-.4-.5M67.3 125.8h.1M67.7 125.5h.2M67.9 125.3h.1M91.3 121.6l-1.1 .7M92.3 127.4l2.2 1.3v5.1l-2.2-1.3zM93 135.1a.92 .92 0 0 1 .8 1.4 .92 .92 0 0 1-.8-1.4zM94.5 131.3l-2.2 1.2M97.9 135.8a1.61 1.61 0 0 1-.7 1.5l-2.3 1.2"/>
<path d="M97.9 135.8l-2.3 1.3M6.5 140.7a.65 .65 0 0 1 .8-.7 1.88 1.88 0 0 1 1 2.2 .68 .68 0 0 1-1 0M6.6 140.3l.2-.2a1.41 1.41 0 0 1 1.1 2.2 1.52 1.52 0 0 1-1.3-2zM6.8 140.8l.2 .6M7 141.4l.4 .5M7.2 140.6l-.4 .2M7.2 140.6l.5 .4M7.6 140.9l.1 .1M7.7 141v.1M7.7 141l-.7 .4M7.7 141l.1 .7M7.8 141.7l-.1 .2h-.3"/>
<path d="M7.8 141.7l-.4 .2M61 153.6a.84 .84 0 0 1 .8 1.3h-.1M61 153.6a.88 .88 0 0 1 .8 1.3M61 153.6h.1M61.2 153.5a.82 .82 0 0 1 .8 .4 .82 .82 0 0 1 0 .9 .86 .86 0 0 0-.8-1.3zM61.2 153.5h.1M61.2 153.7l.5 .7 .1 .4-.2 .2a.63 .63 0 0 0 0-.9M61.2 153.7h-.3l-14.5 8.2M61.2 153.7l.5 .5M61.2 153.7l.5 .1 .2 .5M61.3 153.4h.1M61.3 153.4a.84 .84 0 0 1 .9 1.3"/>
<path d="M61.3 153.4a.84 .84 0 0 1 .9 .4 .84 .84 0 0 1 0 .9M61.5 153.3h.1M61.5 153.3a.85 .85 0 0 1 .8 1.3 .88 .88 0 0 0-.8-1.3zM61.6 154.1l.1 .6-.1 .3-14.5 8.2M61.6 154.1l.1 .6M61.7 154.2v.2M61.7 154.2v.1M61.7 153.2h.1M61.7 153.2a.85 .85 0 0 1 .8 1.3 .88 .88 0 0 0-.8-1.3zM61.7 154.7h.1M61.8 154.9h.1M61.9 153.1h.1"/>
<path d="M61.9 153.1a.85 .85 0 0 1 .8 1.3 .88 .88 0 0 0-.8-1.3zM62.1 153a.82 .82 0 0 1 .7 .4 .82 .82 0 0 1 .1 .9 .84 .84 0 0 0-.8-1.3zM62.1 153h.1M62.3 152.9a.88 .88 0 0 1 .8 1.3 .88 .88 0 0 0-.9-1.3zM62.4 152.8a.85 .85 0 0 1 .8 1.3 .86 .86 0 0 0-.8-1.3zM62.6 152.7a.84 .84 0 0 1 .8 .4 .84 .84 0 0 1 0 .9 .9 .9 0 0 0-.8-1.3zM62.8 152.6a.84 .84 0 0 1 .8 .4 .84 .84 0 0 1 0 .8 .9 .9 0 0 0-.8-1.2zM62.9 152.5a.88 .88 0 0 1 .9 1.3 .88 .88 0 0 0-.9-1.3zM63 154.2h.1M63.1 152.4a.88 .88 0 0 1 .9 1.3 .88 .88 0 0 0-.9-1.3zM63.3 152.3a.85 .85 0 0 1 .8 .4 .85 .85 0 0 1 0 .9 .88 .88 0 0 0-.8-1.3zM63.4 154h.1"/>
<path d="M63.5 152.2a.88 .88 0 0 1 .8 1.3 .85 .85 0 0 0-.8-1.3zM63.6 153.8v.1M63.7 152.1a.88 .88 0 0 1 .8 1.3 .85 .85 0 0 0-.9-1.3zM63.9 152h-.1a.85 .85 0 0 1 .9 1.2 .81 .81 0 0 0 0-.8 .81 .81 0 0 0-.8-.4M64 151.9a.85 .85 0 0 1 .8 1.2M64 151.9h.1M64 151.9a.88 .88 0 0 1 .9 1.2M64.1 153.6h.1M64.2 151.8h.1M64.2 151.8a.85 .85 0 0 1 .8 1.3 .88 .88 0 0 0-.8-1.3zM64.3 153.5h.1M64.4 151.7h.1"/>
<path d="M64.4 151.7a.85 .85 0 0 1 .8 1.3 .88 .88 0 0 0-.8-1.3zM64.5 153.4h.1M64.6 151.6h.1M64.6 151.6a.85 .85 0 0 1 .8 1.3 .88 .88 0 0 0-.8-1.3zM64.7 151.5h.1M64.7 151.5a.84 .84 0 0 1 .8 1.3M64.7 151.5a.88 .88 0 0 1 .9 1.3M64.9 153.1l-.1 .1M64.9 151.4a.85 .85 0 0 1 .8 1.2 .84 .84 0 0 0-.8-1.2zM65.1 151.3a.85 .85 0 0 1 .8 1.2 .86 .86 0 0 0-.8-1.2zM65.3 151.2h.1M65.3 151.2a.84 .84 0 0 1 .8 1.2 .82 .82 0 0 0 0-.8 .82 .82 0 0 0-.8-.4"/>
<path d="M65.4 151.1a.84 .84 0 0 1 .8 .4 .84 .84 0 0 1 .1 .9 .84 .84 0 0 0-.1-.9 .84 .84 0 0 0-.8-.4zM65.4 151.1h.1M65.5 152.8h.1M65.6 151a.85 .85 0 0 1 .8 1.3 .84 .84 0 0 0 0-.9 .84 .84 0 0 0-.8-.4zM65.8 150.9a.88 .88 0 0 1 .8 1.3 .91 .91 0 0 0-.8-1.3zM65.8 150.9h.1M66 150.8a.85 .85 0 0 1 .8 .4 .85 .85 0 0 1 0 .8 .91 .91 0 0 0-.8-1.2zM66.1 150.7a.82 .82 0 0 1 .9 .3 .82 .82 0 0 1 0 .9 .88 .88 0 0 0-.9-1.2zM66.3 150.6a.84 .84 0 0 1 .8 .4 .84 .84 0 0 1 .1 .8 .85 .85 0 0 0-.9-1.2zM66.5 150.5a.84 .84 0 0 1 .8 .4 .84 .84 0 0 1 0 .8 .86 .86 0 0 0-.8-1.2zM66.7 150.4a.85 .85 0 0 1 .8 1.2 .86 .86 0 0 0-.8-1.2zM66.8 152h.1"/>
<path d="M66.9 150.3a.86 .86 0 0 1 .8 1.3 .88 .88 0 0 0-.8-1.3zM67 151.9h.1M67 150.2a.83 .83 0 0 1 .9 .3 .83 .83 0 0 1 0 .9 .88 .88 0 0 0-.9-1.2zM67.2 151.8h.1M67.3 150.1l.5 .3 .2 .6M67.3 151.7h.1M67.5 151.6v.1M67.6 150.2l.3 .4 .1 .4M67.7 151.4h.2M67.9 151.2h.1M68 151h.1M44.3 162.9a.61 .61 0 0 1 .7-.7 2 2 0 0 1 1.2 2.1 .63 .63 0 0 1-1 .2"/>
<path d="M44.6 162.4a1.43 1.43 0 0 1 1.2 2.1 1.45 1.45 0 0 1-1.2-2.1zM44.6 162.2l.9-.5a1.6 1.6 0 0 1 1.4 2.4l-1 .5M44.7 162.9v.6M44.7 163.5l.5 .5M45.2 162.9h-.5M45.2 162.9l.4 .5M45.5 163.2l-.1-.1-.7 .4M45.6 164h-.4M45.6 163.4v.6M45.6 163.8l-.4 .2M46.2 161.7v.1a1.96 1.96 0 0 1 1 1.7"/>
</g>
<g fill="none" stroke="#000" stroke-width=".2" stroke-dasharray="6.3 1.3 1.3 1.3 1.3 1.3">
<path d="M177.1 17.5l2.7-1.5M177.1 17.5h.1M180 16.7l.2-.1a.86 .86 0 0 0-.8-1.3 .82 .82 0 0 0 .2 1.2M217.8 38.9l.2-.1a.86 .86 0 0 0-.8-1.2 .82 .82 0 0 0 .2 1.1M146.2 47.4l.5 .3M146.2 48.1v-.7M146.7 47.7l2.6-1.5M175.8 44.2l4-2.3M180 42.6l.2-.1a.86 .86 0 0 0-.8-1.2 .82 .82 0 0 0 .2 1.1M215 65.6l2.6-1.5M216.4 66.5l-1.4-.9M216.4 66.7v-.2"/>
<path d="M217.8 64.8h.2a.86 .86 0 0 0-.8-1.3 .82 .82 0 0 0 .2 1.1M82.8 98.4l2.8-1.6M142.7 94l.8 .5M142.7 95.6v-1.6M145.4 94.1l-2.7 1.5M162.6 82.3l1.6-.9M164.2 82.8l.2 .1M164.2 81.4v1.4M30.1 102.4l2.3-1.3M32.4 101l-1.3-.7M32.4 101.1v-.1M68 106.8l1.4-.8"/>
<path d="M29.7 128h.1M30.2 128.9l-.2 .1M30.2 128.7v.1"/>
</g>
<path d="M106.9 69.7l-37.2 21.1M97.3 107.7l26.1-14.8M140 110.1l48.2-27.3M67.8 124.4l26-14.7" fill="none" stroke="#000" stroke-width=".2" stroke-dasharray="6.3 1.3 1.3 1.3 1.3 1.3" stroke-dashoffset=".9"/>
<path d="M143.5 94.5l-45.6 25.8" fill="none" stroke="#000" stroke-width=".2" stroke-dasharray="6.3 1.3 1.3 1.3 1.3 1.3" stroke-dashoffset="2.3"/>
<path d="M164.4 82.9l23.1-13.1" fill="none" stroke="#000" stroke-width=".2" stroke-dasharray="6.3 1.3 1.3 1.3 1.3 1.3" stroke-dashoffset="2.6"/>
<path d="M124.8 60.2l21.4-12.1" fill="none" stroke="#000" stroke-width=".2" stroke-dasharray="6.3 1.3 1.3 1.3 1.3 1.3" stroke-dashoffset="3.6"/>
<path d="M101.3 60.5l48-27.2M101.3 86.4l48-27.2M139.2 82.7l48-27.2M30.1 128.3l26-14.7M68 150.9l25.9-14.7" fill="none" stroke="#000" stroke-width=".2" stroke-dasharray="6.3 1.3 1.3 1.3 1.3 1.3" stroke-dashoffset="1"/>
<path d="M97.9 134l25.7-14.6" fill="none" stroke="#000" stroke-width=".2" stroke-dasharray="6.3 1.3 1.3 1.3 1.3 1.3" stroke-dashoffset="1.1"/>
<path d="M191.5 80.9l24.9-14.2" fill="none" stroke="#000" stroke-width=".2" stroke-dasharray="6.3 1.3 1.3 1.3 1.3 1.3" stroke-dashoffset="1.5"/>
<path d="M190.6 53.5l27-15.3" fill="none" stroke="#000" stroke-width=".2" stroke-dasharray="6.3 1.3 1.3 1.3 1.3 1.3" stroke-dashoffset=".4"/>
<path d="M31.1 100.3l23.5-13.3" fill="none" stroke="#000" stroke-width=".2" stroke-dasharray="6.3 1.3 1.3 1.3 1.3 1.3" stroke-dashoffset="2.4"/>
<path d="M59 84.5l25.3-14.3" fill="none" stroke="#000" stroke-width=".2" stroke-dasharray="6.3 1.3 1.3 1.3 1.3 1.3" stroke-dashoffset="1.3"/>
<path d="M153.3 31l23.8-13.5" fill="none" stroke="#000" stroke-width=".2" stroke-dasharray="6.3 1.3 1.3 1.3 1.3 1.3" stroke-dashoffset="2.2"/>
<g fill="none" stroke="#000" stroke-width=".2">
<path d="M4.5 3.7h269.6v207.7h-269.6zM181.6 16l2.7-2 .4 .9zM189.4 11.7l-7.8 4.3M213.1 18.8l-31.5 23.1M228.2 19.7l-36.7 49.3M259.9 18.1l-40.5 20.1M16.4 20.6l13.8 108.1M32.2 20.6l-2 82.2M49.6 20.6l18.4 130.4M65.2 20.6l2.8 104.5M82.7 20.6l15.2 102.2M98.7 20.6l3 66.3"/>
<path d="M113.8 20.5l-12.1 40.4M131.2 20.6l-4.1 48M147.7 20.6l-8.1 88.4M162.5 20.4l-22.9 62.9M200.7 20.1l-35.8 70.7M219.4 38.2l2.7-1.9 .5 .9zM245.2 20l-25.8 44.2M102.2 57.6l.9 .3-1.4 3zM181.6 41.9l2.3-2.3 .6 .8zM126.9 65.3l.9 .1-.7 3.2zM140.3 80l.9 .3-1.6 3zM193 66l.9 .6-2.4 2.4z"/>
<path d="M220.7 61.1l.8 .5-2.1 2.6zM29.8 99.5h1l-.6 3.3zM101.1 83.6h1l-.4 3.3zM165.9 87.6l.9 .5-1.9 2.7zM96.9 119.6l1-.1v3.3zM139.3 105.7l1.1 .1-.8 3.2zM29.3 125.5l1-.1-.1 3.3zM67.4 121.7h1l-.4 3.4zM105.5 129.7h168.7v69h-168.7zM105.5 137h168.7M131.4 129.7v69M178.2 129.7v69"/>
<path d="M252.8 129.7v69M67.1 147.8l1-.2-.1 3.4zM105.5 144.3h168.7M105.5 151.7h168.7M105.5 159h168.7M105.5 166.3h168.7M105.5 177.8h168.7M4.5 198.7h269.6M55.3 198.7v12.7M105.5 187.3h168.7M146.9 198.7v6.3M195 198.7v12.7"/>
<path d="M240.7 198.7v12.7M55.3 205h218.8M146.9 205.2v6.4"/>
<circle cx="15.8" cy="16.1" r="4.5"/>
<circle cx="32.3" cy="16.1" r="4.5"/>
<circle cx="48.9" cy="16.1" r="4.5"/>
<circle cx="65.1" cy="16.1" r="4.5"/>
<circle cx="82" cy="16.1" r="4.5"/>
<circle cx="98.6" cy="16.1" r="4.5"/>
<circle cx="115.1" cy="16.1" r="4.5"/>
<circle cx="131.6" cy="16.1" r="4.5"/>
<circle cx="148.2" cy="16.1" r="4.5"/>
<circle cx="164" cy="16.1" r="4.5"/>
<circle cx="193.4" cy="9.5" r="4.5"/>
<circle cx="202.8" cy="16.1" r="4.5"/>
<circle cx="216.8" cy="16.1" r="4.5"/>
<circle cx="230.9" cy="16.1" r="4.5"/>
<circle cx="247.5" cy="16.1" r="4.5"/>
<circle cx="264" cy="16.1" r="4.5"/>
</g>
<path d="M181.6 41.9l2.3-2.3 .6 .8zM126.9 65.3l.9 .1-.7 3.2zM193 66l.9 .6-2.4 2.4zM140.3 80l.9 .3-1.6 3zM165.9 87.6l.9 .5-1.9 2.7zM96.9 119.6l1-.1v3.3zM67.1 147.8l1-.2-.1 3.4zM101.1 83.6h1l-.4 3.3zM102.2 57.6l.9 .3-1.4 3zM139.3 105.7l1.1 .1-.8 3.2zM29.8 99.5h1l-.6 3.3zM67.4 121.7h1l-.4 3.4zM29.3 125.5l1-.1-.1 3.3zM220.7 61.1l.8 .5-2.1 2.6zM219.4 38.2l2.7-1.9 .5 .9zM181.6 16l2.7-2 .4 .9z" fill="#000"/>
<g font-size="4.2">
<text x="192.3" y="11">7</text>
<text x="14.7" y="17.6">6</text>
<text x="31.2" y="17.6">6</text>
<text x="47.8" y="17.6">6</text>
<text x="63.9" y="17.6">6</text>
<text x="80.8" y="17.6">4</text>
<text x="97.4" y="17.6">5</text>
<text x="113.9" y="17.6">5</text>
<text x="130.5" y="17.5">2</text>
<text x="147" y="17.6">5</text>
<text x="162.8" y="17.6">5</text>
<text x="201.6" y="17.6">3</text>
<text x="215.6" y="17.6">7</text>
<text x="229.7" y="17.6">1</text>
<text x="246.3" y="17.6">7</text>
<text x="262.8" y="17.6">7</text>
<text x="109.4" y="134.9">ITEM NO.</text>
<text x="140.7" y="134.9">PART NUMBER</text>
<text x="205.7" y="134.9">MATERIAL</text>
<text x="259" y="134.9">QTY.</text>
<text x="117.3" y="142.2">1</text>
<text x="131.9" y="142.2">Back_Plate</text>
<text x="211.2" y="142.2">Oak</text>
<text x="262.4" y="142.2">1</text>
<text x="117.3" y="149.5">2</text>
<text x="131.9" y="149.5">Left_Side_Panel</text>
<text x="211.2" y="149.5">Oak</text>
<text x="262.4" y="149.5">1</text>
<text x="117.3" y="156.4">3</text>
<text x="131.9" y="156.4">Right_Side_Panel</text>
<text x="211.2" y="156.4">Oak</text>
<text x="262.4" y="156.4">1</text>
<text x="117.3" y="164.2">4</text>
<text x="131.9" y="164.2">Front_Plate</text>
<text x="211.7" y="164.2">ABS</text>
<text x="262.4" y="164.2">1</text>
<text x="117.3" y="173.1">5</text>
<text x="131.9" y="171.1">Nylon Unthreaded</text>
<text x="209.8" y="173.1">Nylon</text>
<text x="262.4" y="173.1">4</text>
<text x="131.9" y="175.2">Spacer</text>
<text x="117.3" y="184">6</text>
<text x="131.9" y="182">18-8 Stainless Steel</text>
<text x="201.7" y="184">Stainless Steel</text>
<text x="262.4" y="184">4</text>
<text x="131.9" y="186.1">Socket Head Screw</text>
<text x="117.3" y="194.5">7</text>
<text x="131.9" y="192.5">18-8 Stainless Steel</text>
<text x="131.9" y="196.6">Hex Nut</text>
<text x="201.7" y="194.5">Stainless Steel</text>
<text x="262.4" y="194.5">4</text>
<text x="7" y="203.9">The Ohio State University</text>
<text x="56.9" y="202.9">Dwg. Title: Combination Lock Subassembly</text>
<text x="148.5" y="203.4">Scale: 1:2</text>
<text x="197.2" y="203.1">Units: IPS</text>
<text x="242.2" y="203.1">Dwg. No.:03</text>
<text x="7" y="208.1">First Year Engineering</text>
<text x="56.9" y="209.2">Drawn By: Gage Farmer</text>
<text x="148.5" y="209.6">Mass: 0.32 lbs</text>
<text x="196.6" y="209.3">Volume: 8.91 cu.in.</text>
<text x="242.2" y="209.5">Date: 11/2/2022</text>
</g>
<text font-size="3" x="14" y="213.5">SOLIDWORKS Educational Product. For Instructional Use Only.</text>
</svg>
